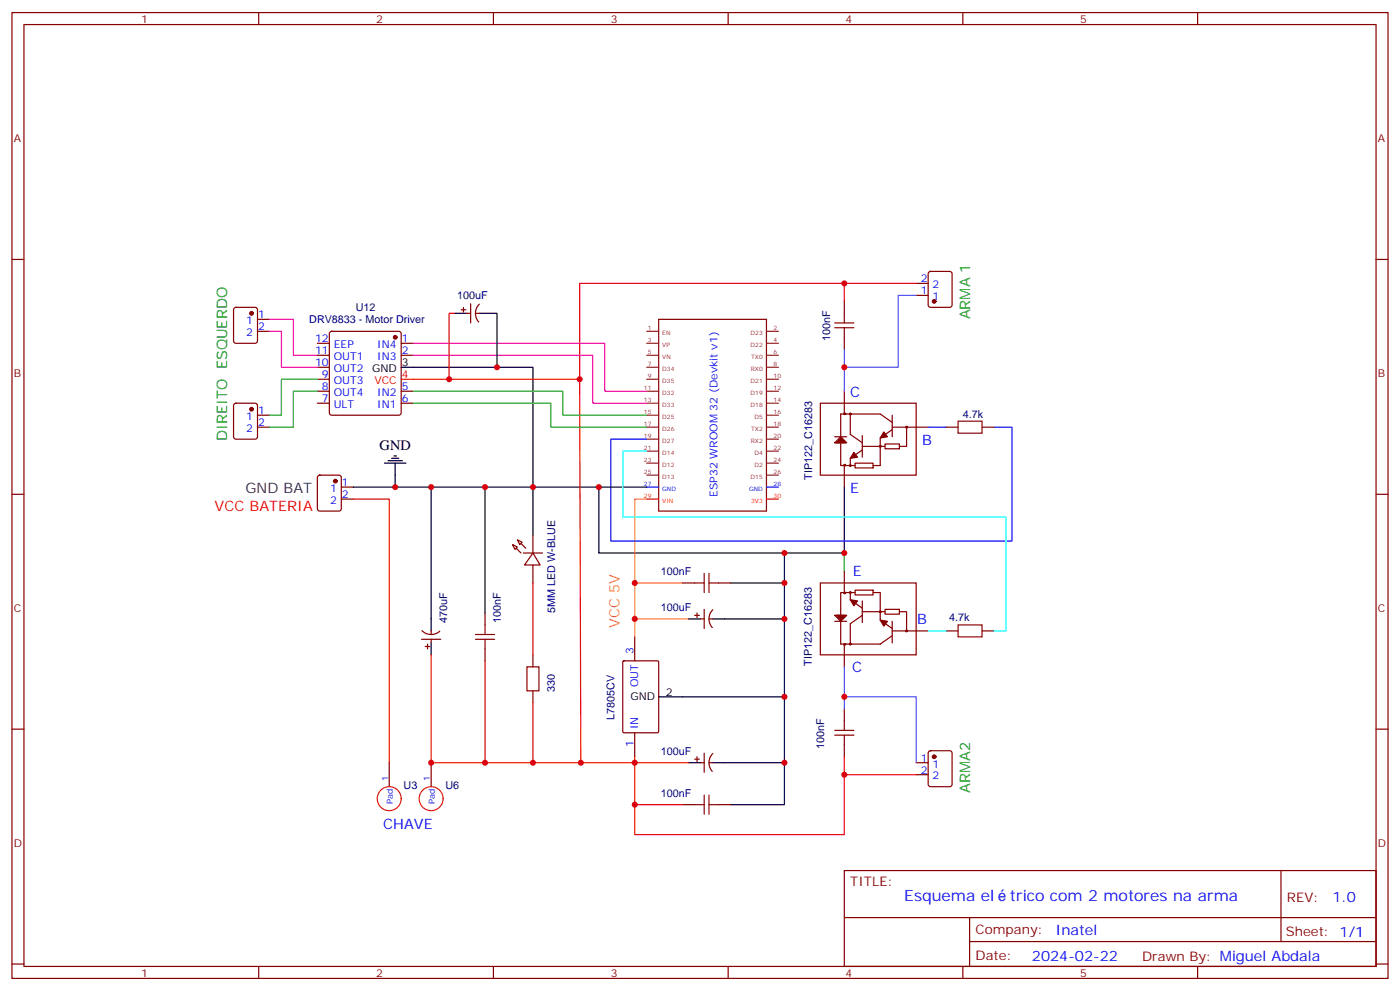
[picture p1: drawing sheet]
<svg xmlns="http://www.w3.org/2000/svg" width="412mm" height="292mm" viewBox="0 0 412 292" stroke-linecap="round" stroke-linejoin="round" font-family="sans-serif">
<g fill="none" stroke="#870000" stroke-width=".35">
<path d="M3.5 3.7h405.4v284.3h-405.4zM7.1 7.2h398.2v277.3h-398.2zM76.2 3.7v3.5M145.3 3.7v3.5M214.5 3.7v3.5M283.6 3.7v3.5M352.8 3.7v3.5M3.5 76.4h3.6M405.3 76.4h3.6M69 90.7l.5-.2h5.6l.7 .4v9.5l-.4 .6-5.9 .1-.7-.5v-9.4zM75.8 94h3.6M75.8 97.5h3.6"/>
<path d="M269.9 87h3.5M269.9 83.4h3.5M273.6 80.1l.5-.2h5.7l.6 .4 .1 9.5-.5 .6-5.9 .1-.6-.5-.1-9.4zM69 118.9l.5-.2h5.6l.7 .4v9.5l-.4 .6-5.9 .1-.7-.5v-9.4zM241.7 118.7h28.2v21.2h-28.2zM248.7 115.2v6.7M75.8 125.8h3.6M75.8 122.2h3.6M245.9 130.4l1.7-1.8 1.8 1.8zM245.9 128.6h3.5M247.6 128.9l1.5 1.5h-2.9zM247.6 128.9v.4l-1 1.1"/>
<path d="M248 130h-.7l.3-.4 .8 .4-1.5 .4 .7-1.1 1.1 .7-.3 .4M248.7 137.4v6M250.5 122.2v5.7l3.5 2.5M251.9 136.3h5.3v1.5h-5.3zM254 132.5l-3.5 2.4v2.2h1.4M254 131.4h6.7M254 128.2v6.4M260.7 130.7h4.2v1.4h-4.2zM262.8 124.4l-3.5-2.5h-11.7v15.2h2.9M262.8 125.8h10.6M262.8 126.5l-3.5 2.4v8.2h-2.1M262.8 122.2v6.4"/>
<path d="M267.1 125.8v5.6h-2.2M278.7 125.8h3.5M289.3 125.8h3.5M3.5 145.5h3.6M93.7 140.1l.5-.2h5.6l.7 .4v9.5l-.4 .6-5.9 .1-.7-.5v-9.4zM100.5 143.4h3.6M100.5 146.9h3.6M405.3 145.5h3.6M157 192.8v3.5M183.5 194.7l.3-.1h9.9l.3 .1v20.7l-.2 .3h-10l-.3-.2zM187 187.5v7.1M3.5 214.7h3.6"/>
<path d="M157 203.4v3.5M187 215.7v7.1M405.3 214.7h3.6M248.7 256.3h156.6v28.2h-156.6zM377.3 256.3v20.9M248.7 270.1h156.5M285.6 277.2h119.6M285.6 270.1v14.2M3.5 283.8h3.6M76.2 284.5v3.5M145.3 284.5v3.5M214.5 284.5v3.5"/>
<path d="M283.6 284.5v3.5M352.8 284.5v3.5M405.3 283.8h3.6"/>
<circle cx="248.8" cy="137" r=".26"/>
<circle cx="248.8" cy="121.8" r=".26"/>
<circle cx="250.5" cy="121.9" r=".26"/>
<circle cx="250.5" cy="137.1" r=".26"/>
<circle cx="259.3" cy="131.4" r=".26"/>
<circle cx="267.1" cy="125.8" r=".26"/>
</g>
<path d="M157 143.4v14.1M176.4 143.4v19.4h72.3v-19.4M231.1 162.8v42.3h-37.1" fill="none" stroke="#000" stroke-width=".35"/>
<g fill="#870000" stroke="#870000" stroke-width=".35">
<path d="M260.3 127.2l1.1 1.4-2.1 .3z"/>
<path d="M251.5 133.2l1.1 1.4-2.1 .3z"/>
<circle cx="74.1" cy="92.3" r=".53"/>
<circle cx="74.1" cy="120.5" r=".53"/>
<circle cx="275.2" cy="88.7" r=".53"/>
<circle cx="98.8" cy="141.6" r=".53"/>
</g>
<path d="M273.4 125.8h5.3M292.8 125.8h5.3v33.5h-118.2v-30h10.6M190.5 143.4h3.5M225.8 143.4h3.5" fill="none" stroke="#00f" stroke-width=".35"/>
<path d="M194 94v56.5h31.8v-56.5h-31.8" fill="none" stroke="#900" stroke-width=".35"/>
<g fill="none" stroke="#8c2424" stroke-width=".35">
<path d="M190.5 97.5h3.5M225.8 97.5h3.5M190.5 101.1h3.5M190.5 104.6h3.5M190.5 108.1h3.5M190.5 111.7h3.5M190.5 115.2h3.5M190.5 118.7h3.5M225.8 101.1h3.5M225.8 104.6h3.5M225.8 108.1h3.5M225.8 111.7h3.5"/>
<path d="M225.8 115.2h3.5M225.8 118.7h3.5M190.5 122.2h3.5M190.5 125.8h3.5M190.5 129.3h3.5M190.5 132.8h3.5M190.5 136.3h3.5M190.5 139.9h3.5M225.8 122.2h3.5M225.8 125.8h3.5M225.8 129.3h3.5M225.8 132.8h3.5"/>
<path d="M225.8 136.3h3.5M225.8 139.9h3.5"/>
</g>
<path d="M190.5 146.9h3.5M225.8 146.9h3.5" fill="none" stroke="#f00" stroke-width=".35"/>
<path d="M190.5 146.9h-3.5v40.6" fill="none" stroke="#f90" stroke-width=".35"/>
<path d="M79.4 94h7v10.6h7.1" fill="none" stroke="#f0f" stroke-width=".35"/>
<path d="M269.9 87h-5.3v21.1h-15.9v7.1" fill="none" stroke="#90f" stroke-width=".35"/>
<path d="M282.2 124h7.1v3.5h-7.1zM155.2 196.3h3.5v7.1h-3.5z" fill="none" stroke="#a10000" stroke-width=".35"/>
<path d="M157 162.8l2.1 3.5h-4.6z" fill="#fff" stroke="#870000" stroke-width=".35"/>
<path d="M154.2 162.8h5.6z" fill="#f00" stroke="#870000" stroke-width=".35"/>
<g fill="#870000" stroke="#870000" stroke-width=".35">
<path d="M152 161.4l1.5 1.4z"/>
<path d="M153.5 160l1.4 1.4z"/>
</g>
<g fill="#fff" stroke="#870000" stroke-width=".35">
<path d="M151 160.3l1.4 .7-.7 .7z"/>
<path d="M152.4 158.9l1.4 .7-.7 .7z"/>
</g>
<g fill="none" stroke="#870000" stroke-width=".35">
<path d="M97.2 97.7l.5-.2h19.8l.5 .2 .2 .5v23.3l-.3 .5-.4 .2h-19.8l-.5-.2-.2-.5v-23.3zM135.8 91.2h1.4M136.5 90.5v1.4M137.6 92.3h1M138.6 89.4v5.7M140.1 92.3h1M141.2 89.5a3.8 3.8 0 0 0-.2 5.3M248.7 88.7v3.6M248.7 99.3v3.5M93.5 101.1h3.5M93.5 104.6h3.5M93.5 115.2h3.5"/>
<path d="M93.5 118.7h3.5M93.5 111.7h3.5M93.5 108.1h3.5M118.2 101.1h3.5M118.2 104.6h3.5M118.2 115.2h3.5M118.2 118.7h3.5M157 157.5v5.3M157 166.3v5.3M201.1 171.6h3.5M207.4 179.4v5.6M210 179.5a3.8 3.8 0 0 0-.2 5.2"/>
<path d="M211.7 171.6h3.5M241.7 171.6h28.2v21.2h-28.2zM248.7 168.1v6M250.5 174.4h-2.9v15.2h11.7l3.5-2.5M251.9 173.7h5.3v1.5h-5.3zM251.9 174.4h-1.4v2.2l3.5 2.4M254 176.9v6.4M257.2 174.4h2.1v8.2l3.5 2.4M260.7 179.4h4.2v1.4h-4.2zM124.2 188.2h5.6M124.3 185.7a3.8 3.8 0 0 0 5.2 .1M125.2 190.3h1.4"/>
<path d="M125.9 189.6v1.4M127 185.7v1.1M127 188.2v1.1M142.9 180.4v3.6M142.9 191v3.6M204.6 181.2h1.4M205.3 180.4v1.5M206.4 182.2h1M208.8 182.2h1.1M245.9 181.2h3.5l-1.8 1.7zM245.9 182.9h3.5M246.2 181.2h2.9l-1.5 1.4z"/>
<path d="M246.6 181.2l1 1v.4M248.4 181.2l.3 .3-1.1 .7-.7-1 1.5 .3-.8 .4-.3-.4h.7M248.7 189.6v6.7M254 181.2l-3.5 2.4v5.7M254 180.1h6.7M262.8 185.7h10.6M262.8 182.9v6.4M264.9 180.1h2.2v5.6M278.7 185.7h3.5M289.3 185.7h3.5M248.7 208.7v3.5M248.7 219.3v3.5"/>
<path d="M114.7 224.5v7.1M127 224.5v7.1M201.1 236.9h3.5M204.6 223.5h1.4M205.3 222.8v1.4M206.4 224.5h1M207.4 221.7v5.7M208.8 224.5h1.1M210 221.8a3.8 3.8 0 0 0-.2 5.3M211.7 236.9h3.5M269.9 224.5h3.5M269.9 228.1h3.5"/>
<path d="M273.6 221.2l.5-.2h5.7l.6 .4 .1 9.5-.5 .6-5.9 .1-.6-.5-.1-9.4z"/>
<circle cx="248.8" cy="174.5" r=".26"/>
<circle cx="250.5" cy="174.4" r=".26"/>
<circle cx="248.8" cy="189.7" r=".26"/>
<circle cx="250.5" cy="189.6" r=".26"/>
<circle cx="259.3" cy="180.1" r=".26"/>
<circle cx="267.1" cy="185.7" r=".26"/>
</g>
<path d="M134.1 92.3h-1.8v19.4M248.7 83.4v5.3M269.9 83.4h-99.2v28.3M118.2 111.7h52.5l.4 112.8h31.7M104.1 146.9h10.6v77.6M157 171.6v21.2M127 192.8v31.7h15.9M142.9 194.6v29.9h14.1M157 206.9v17.6h14.1M187 222.8v14.1h14.1M248.7 222.8v5.3h21.2M248.7 228.1v17.6h-61.7v-8.8" fill="none" stroke="#f00" stroke-width=".35"/>
<g fill="#870000" stroke="#870000" stroke-width=".35">
<path d="M259.3 182.6l2.1 .3-1.1 1.4z"/>
<path d="M250.5 176.6l2.1 .3-1.1 1.4z"/>
<circle cx="116.4" cy="99.3" r=".53"/>
<circle cx="275.2" cy="222.8" r=".53"/>
</g>
<g fill="none" stroke="#000" stroke-width=".35">
<path d="M134.1 92.3h3.5M141.1 92.3h5.3v15.8M118.2 108.1h38.8v35.3M113.2 136.3h6.4M114.3 135.6h4.2M115.4 134.9h2.1M116.1 134.2h.7M116.4 136.3v7.1M104.1 143.4h22.9M142.9 143.4v37M190.5 143.4h-63.5v42.3M215.2 171.6h15.9"/>
<path d="M127 189.3v3.5M202.8 182.2h3.6M209.9 182.2h21.2M231.1 205.1v19.4h-21.2M202.8 224.5h3.6M231.1 224.5v12.4h-15.9"/>
</g>
<path d="M187 171.6h14.1M187 182.2h15.8" fill="none" stroke="#f90" stroke-width=".35"/>
<g fill="none" stroke="#a10000" stroke-width=".35">
<path d="M245.9 95.1h5.6M245.9 96.5h5.6M248.7 92.3v2.8M248.7 96.5v2.8M204.6 171.6h2.8M207.4 168.8v5.6M208.8 168.8v5.6M208.8 171.6h2.9M140.1 186.8h5.6M140.1 188.2h5.6M142.9 184v2.8M142.9 188.2v2.8"/>
<path d="M282.2 184h7.1v3.5h-7.1zM245.9 216.4h5.6M245.9 215h5.6M248.7 212.2v2.8M248.7 216.4v2.9M204.6 236.9h2.8M207.4 234.1v5.6M208.8 234.1v5.6M208.8 236.9h2.9"/>
</g>
<path d="M79.4 97.5h3.5v10.6h10.6M121.7 101.1h56.5v14.1h12.3M121.7 104.6h52.9v14.1h15.9" fill="none" stroke="#f0f" stroke-width=".35"/>
<path d="M93.5 111.7h-10.6v10.5h-3.5M93.5 115.2h-7.1v10.6h-7M121.7 115.2h44.1v7h24.7M121.7 118.7h40.6v7.1h28.2" fill="none" stroke="#090" stroke-width=".35"/>
<g fill="none" stroke="#c30" stroke-width=".35">
<circle cx="114.7" cy="235.1" r="3.5"/>
<circle cx="127" cy="235.1" r="3.5"/>
</g>
<path d="M248.7 102.8v5.3M248.7 196.3v12.4M248.7 205.1h21.2v19.4" fill="none" stroke="#90f" stroke-width=".35"/>
<path d="M190.5 132.8h-7.1v19.4h112.9v33.5h-3.5M273.4 185.7h5.3" fill="none" stroke="#0ff" stroke-width=".35"/>
<path d="M248.7 162.8v5.3" fill="none" stroke="#008700" stroke-width=".35"/>
<g fill="#c00">
<circle cx="187" cy="182.2" r=".88"/>
<circle cx="187" cy="171.6" r=".88"/>
<circle cx="231.1" cy="171.6" r=".88"/>
<circle cx="157" cy="143.4" r=".88"/>
<circle cx="176.4" cy="143.4" r=".88"/>
<circle cx="142.9" cy="143.4" r=".88"/>
<circle cx="132.3" cy="111.7" r=".88"/>
<circle cx="146.4" cy="108.1" r=".88"/>
<circle cx="127" cy="143.4" r=".88"/>
<circle cx="116.4" cy="143.4" r=".88"/>
<circle cx="248.7" cy="108.1" r=".88"/>
<circle cx="231.1" cy="162.8" r=".88"/>
<circle cx="248.7" cy="83.4" r=".88"/>
<circle cx="231.1" cy="205.1" r=".88"/>
<circle cx="231.1" cy="224.5" r=".88"/>
<circle cx="231.1" cy="182.2" r=".88"/>
<circle cx="187" cy="224.5" r=".88"/>
<circle cx="170.7" cy="111.7" r=".88"/>
<circle cx="171.1" cy="224.5" r=".88"/>
<circle cx="157" cy="224.5" r=".88"/>
<circle cx="142.9" cy="224.5" r=".88"/>
<circle cx="127" cy="224.5" r=".88"/>
<circle cx="248.7" cy="205.1" r=".88"/>
<circle cx="248.7" cy="162.8" r=".88"/>
<circle cx="187" cy="236.9" r=".88"/>
<circle cx="248.7" cy="228.1" r=".88"/>
</g>
<g font-size="4.6" fill="#00f">
<text x="266.3" y="265.1">Esquema el</text>
<text x="297.5" y="265.1">trico com 2 motores na arma</text>
</g>
<g font-size="4.2" fill="#080">
<text x="285.8" y="94" transform="rotate(-90 285.8 94)">ARMA 1</text>
<text x="66.9" y="129.9" transform="rotate(-90 66.9 129.9)">DIREITO ESQUERDO</text>
<text x="285.8" y="233.4" transform="rotate(-90 285.8 233.4)">ARMA2</text>
</g>
<g font-size="4.2" fill="#00f">
<text x="250.5" y="116.9">C</text>
<text x="271.6" y="131.1">B</text>
<text x="250.5" y="145.2">E</text>
<text x="251.2" y="169.6">E</text>
<text x="270.1" y="183.8">B</text>
<text x="251" y="197.8">C</text>
<text x="112.9" y="243.9">CHAVE</text>
<text x="392.5" y="265.6">1.0</text>
<text x="310.9" y="275.1">Inatel</text>
<text x="304" y="282.9">2024-02-22</text>
</g>
<text font-size="4.2" x="111.8" y="132.5">GND</text>
<text font-size="4.2" fill="#333" x="72.3" y="145.2">GND BAT</text>
<text font-size="4.2" fill="#f00" x="63.2" y="150.4">VCC BATERIA</text>
<text font-size="4.2" fill="#f90" x="182.5" y="185" transform="rotate(-90 182.5 185)">VCC 5V</text>
<g font-size="3.9" fill="#800">
<text x="250.5" y="260.9">TITLE:</text>
<text x="379.1" y="265.6">REV:</text>
<text x="287.4" y="275.1">Company:</text>
<text x="378.7" y="275.7">Sheet: 1/1</text>
<text x="287.4" y="282.8">Date:</text>
<text x="336.4" y="282.8">Drawn By: Miguel Abdala</text>
</g>
<g font-size="3.2" fill="#800">
<text x="41.6" y="6.7">1</text>
<text x="110.8" y="6.7">2</text>
<text x="179.9" y="6.7">3</text>
<text x="249.1" y="6.7">4</text>
<text x="318.2" y="6.7">5</text>
<text x="4.1" y="41.8">A</text>
<text x="405.9" y="41.8">A</text>
<text x="4.1" y="110.9">B</text>
<text x="405.9" y="110.9">B</text>
<text x="4.1" y="180.1">C</text>
<text x="405.9" y="180.1">C</text>
<text x="4.1" y="249.2">D</text>
<text x="405.9" y="249.2">D</text>
<text x="41.6" y="287.5">1</text>
<text x="110.8" y="287.5">2</text>
<text x="179.9" y="287.5">3</text>
<text x="249.1" y="287.5">4</text>
<text x="318.2" y="287.5">5</text>
</g>
<g font-size="3.2" fill="#00f">
<text x="271.2" y="83.1">2</text>
<text x="271.2" y="86.6">1</text>
<text x="274.7" y="88.4">1</text>
<text x="274.7" y="84.8">2</text>
<text x="72.5" y="95.4">1</text>
<text x="76" y="93.7">1</text>
<text x="72.5" y="99">2</text>
<text x="76" y="97.2">2</text>
<text x="92.8" y="100.7">12</text>
<text x="118.4" y="100.7">1</text>
<text x="92.8" y="107.8">10</text>
<text x="92.8" y="104.2">11</text>
<text x="98.3" y="106">OUT1</text>
<text x="98.3" y="102.5">EEP</text>
<text x="111.1" y="102.5">IN4</text>
<text x="111.1" y="106">IN3</text>
<text x="118.4" y="104.2">2</text>
<text x="94.8" y="111.3">9</text>
<text x="98.3" y="113.1">OUT3</text>
<text x="98.3" y="109.5">OUT2</text>
<text x="94.8" y="118.4">7</text>
<text x="94.8" y="114.8">8</text>
<text x="98.3" y="116.6">OUT4</text>
<text x="111.1" y="116.6">IN2</text>
<text x="118.4" y="114.8">5</text>
<text x="118.4" y="118.4">6</text>
<text x="72.5" y="123.6">1</text>
<text x="76" y="121.9">1</text>
<text x="76" y="125.4">2</text>
<text x="98.3" y="120.1">ULT</text>
<text x="111.1" y="120.1">IN1</text>
<text x="72.5" y="127.2">2</text>
<text x="100.7" y="143.1">1</text>
<text x="97.2" y="144.8">1</text>
<text x="97.2" y="148.3">2</text>
<text x="100.7" y="146.6">2</text>
<text x="211.3" y="146.2" transform="rotate(-90 211.3 146.2)">ESP32 WROOM 32 (Devkit v1)</text>
<text x="186.6" y="192.4" transform="rotate(-90 186.6 192.4)">3</text>
<text x="188" y="202.4" transform="rotate(-90 188 202.4)">OUT</text>
<text x="188" y="214.7" transform="rotate(-90 188 214.7)">IN</text>
<text x="186.6" y="219.9" transform="rotate(-90 186.6 219.9)">1</text>
<text x="271.2" y="224.2">1</text>
<text x="271.2" y="227.7">2</text>
<text x="274.7" y="226">1</text>
<text x="274.7" y="229.5">2</text>
</g>
<g font-size="3.2" fill="#000080">
<text x="134.7" y="88.1">100uF</text>
<text x="91.1" y="95.2">DRV8833 - Motor Driver</text>
<text x="104.8" y="91.6">U12</text>
<text x="244.5" y="100.4" transform="rotate(-90 244.5 100.4)">100nF</text>
<text x="283.6" y="122.9">4.7k</text>
<text x="239.3" y="141.3" transform="rotate(-90 239.3 141.3)">TIP122_C16283</text>
<text x="194.7" y="169.2">100nF</text>
<text x="194.7" y="179.8">100uF</text>
<text x="131.7" y="183.3" transform="rotate(-90 131.7 183.3)">470uF</text>
<text x="147.5" y="183.3" transform="rotate(-90 147.5 183.3)">100nF</text>
<text x="163.5" y="180.5" transform="rotate(-90 163.5 180.5)">5MM LED W-BLUE</text>
<text x="279.6" y="182.9">4.7k</text>
<text x="239.2" y="196" transform="rotate(-90 239.2 196)">TIP122_C16283</text>
<text x="163.4" y="203.8" transform="rotate(-90 163.4 203.8)">330</text>
<text x="181" y="212" transform="rotate(-90 181 212)">L7805CV</text>
<text x="242.8" y="220.4" transform="rotate(-90 242.8 220.4)">100nF</text>
<text x="194.7" y="222.1">100uF</text>
<text x="118.9" y="232.4">U3</text>
<text x="131.2" y="232.4">U6</text>
<text x="194.7" y="234.5">100nF</text>
</g>
<g font-size="3.2">
<text x="118.4" y="107.8">3</text>
<text x="109.6" y="109.5">GND</text>
<text x="185.7" y="206.2">GND</text>
<text x="196.1" y="204.8">2</text>
</g>
<g font-size="3.2" fill="#f00">
<text x="110.3" y="113.1">VCC</text>
<text x="118.4" y="111.3">4</text>
</g>
<g font-size="2.5" fill="#00f">
<text x="114.3" y="229.8" transform="rotate(-90 114.3 229.8)">1</text>
<text x="126.6" y="229.8" transform="rotate(-90 126.6 229.8)">1</text>
<text x="115.7" y="236.8" transform="rotate(-90 115.7 236.8)">Pad</text>
<text x="128.1" y="236.8" transform="rotate(-90 128.1 236.8)">Pad</text>
</g>
<g font-size="1.8" fill="#8d2323">
<text x="190.8" y="97.2">1</text>
<text x="190.8" y="100.7">3</text>
<text x="195.1" y="98.6">EN</text>
<text x="221.1" y="98.6">D23</text>
<text x="227.9" y="97.2">2</text>
<text x="227.9" y="100.7">4</text>
<text x="190.8" y="104.2">5</text>
<text x="190.8" y="107.8">7</text>
<text x="195.1" y="102.1">VP</text>
<text x="195.1" y="105.7">VN</text>
<text x="221.1" y="102.1">D22</text>
<text x="221.3" y="105.7">TX0</text>
<text x="227.9" y="104.2">6</text>
<text x="227.9" y="107.8">8</text>
<text x="190.8" y="111.3">9</text>
<text x="195.1" y="109.2">D34</text>
<text x="195.1" y="112.7">D35</text>
<text x="221.1" y="112.7">D21</text>
<text x="221.2" y="109.2">RX0</text>
<text x="227.9" y="111.3">10</text>
<text x="189.7" y="114.8">11</text>
<text x="189.7" y="118.4">13</text>
<text x="195.1" y="116.2">D32</text>
<text x="195.1" y="119.8">D33</text>
<text x="221.1" y="116.2">D19</text>
<text x="221.1" y="119.8">D18</text>
<text x="227.9" y="114.8">12</text>
<text x="227.9" y="118.4">14</text>
<text x="189.7" y="121.9">15</text>
<text x="189.7" y="125.4">17</text>
<text x="195.1" y="123.3">D25</text>
<text x="222.2" y="123.3">D5</text>
<text x="227.9" y="121.9">16</text>
<text x="227.9" y="125.4">18</text>
<text x="189.7" y="128.9">19</text>
<text x="195.1" y="126.8">D26</text>
<text x="195.1" y="130.4">D27</text>
<text x="221.2" y="130.4">RX2</text>
<text x="221.3" y="126.8">TX2</text>
<text x="227.9" y="128.9">20</text>
<text x="189.7" y="132.5">21</text>
<text x="189.7" y="136">23</text>
<text x="195.1" y="133.9">D14</text>
<text x="195.1" y="137.4">D12</text>
<text x="222.2" y="133.9">D4</text>
<text x="222.2" y="137.4">D2</text>
<text x="227.9" y="132.5">22</text>
<text x="227.9" y="136">24</text>
<text x="189.7" y="139.5">25</text>
<text x="195.1" y="140.9">D13</text>
<text x="221.1" y="140.9">D15</text>
<text x="227.9" y="139.5">26</text>
</g>
<g font-size="1.8" fill="#00f">
<text x="189.7" y="143.1">27</text>
<text x="227.9" y="143.1">28</text>
<text x="195.1" y="144.5">GND</text>
<text x="220.7" y="144.5">GND</text>
</g>
<g font-size="1.8" fill="#f00">
<text x="189.7" y="146.6">29</text>
<text x="195.1" y="148">VIN</text>
<text x="221.3" y="148">3V3</text>
<text x="227.9" y="146.6">30</text>
</g>
</svg>
